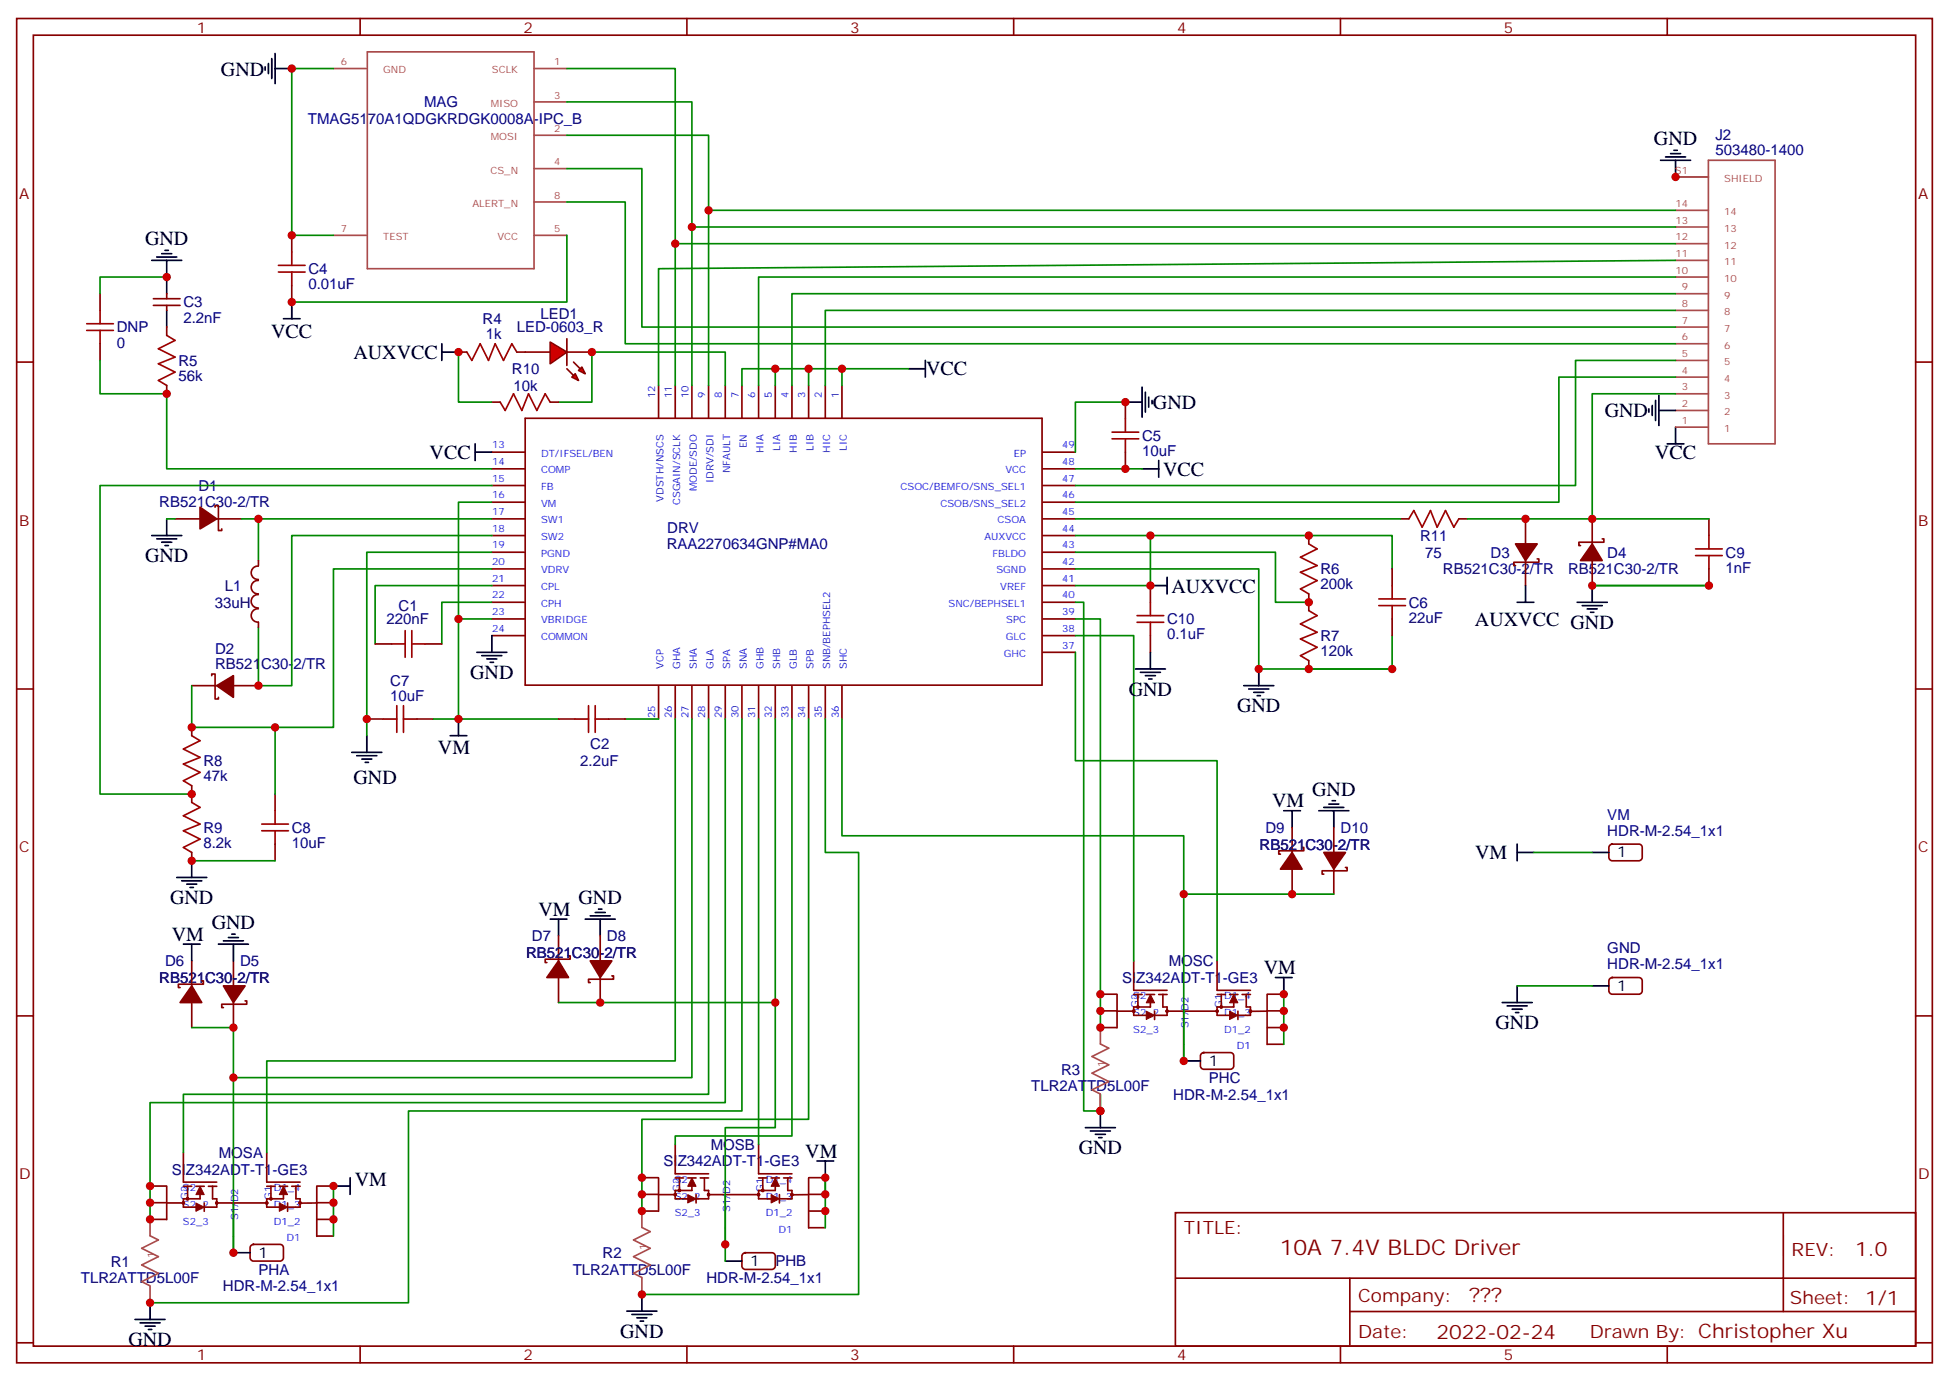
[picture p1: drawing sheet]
<svg xmlns="http://www.w3.org/2000/svg" width="412mm" height="292mm" viewBox="0 0 412 292" stroke-linecap="round" stroke-linejoin="round" font-family="sans-serif">
<g fill="none" stroke="#870000" stroke-width=".35">
<path d="M3.5 3.9h405.4v284.4h-405.4zM7.1 7.4h398.2v277.3h-398.2zM76.2 3.9v3.5M145.3 3.9v3.5M214.5 3.9v3.5M283.6 3.9v3.5M352.8 3.9v3.5M3.5 76.6h3.6M405.3 76.6h3.6M104.1 95.6h6.9M104.1 99.2h6.9M111.1 88.5h109.4v56.4h-109.4z"/>
<path d="M139.3 81.5v7M142.9 81.5v7M146.4 81.5v7M149.9 81.5v7M153.5 81.5v7M157 81.5v7M160.5 81.5v7M164 81.5v7M167.6 81.5v7M171.1 81.5v7M174.6 81.5v7M178.2 81.5v7"/>
<path d="M220.6 95.6h6.9M220.6 99.2h6.9M104.1 102.7h6.9M104.1 106.2h6.9M104.1 109.7h6.9M104.1 113.3h6.9M104.1 116.8h6.9M220.6 102.7h6.9M220.6 106.2h6.9M220.6 109.7h6.9M220.6 113.3h6.9M220.6 116.8h6.9"/>
<path d="M104.1 120.3h6.9M104.1 123.9h6.9M104.1 127.4h6.9M104.1 130.9h6.9M104.1 134.4h6.9M220.6 120.3h6.9M220.6 123.9h6.9M220.6 127.4h6.9M220.6 130.9h6.9M220.6 134.4h6.9M220.6 138h6.9M3.5 145.7h3.6"/>
<path d="M139.3 145.1v7M142.9 145.1v7M146.4 145.1v7M149.9 145.1v7M153.5 145.1v7M157 145.1v7M160.5 145.1v7M164 145.1v7M167.6 145.1v7M171.1 145.1v7M174.6 145.1v7M178.2 145.1v7"/>
<path d="M405.3 145.7h3.6M3.5 214.9h3.6M232.8 213.8h3.5M232.8 217.3h3.5M232.8 210.3h3.5M236.4 210.3v7.1M236.4 213.9h3.5M239.9 203.2v3.5M239.9 206.8v2.7h7M239.9 210.3h1.8M240.8 210.3v2.7M242.5 210.3h1.8"/>
<path d="M243.4 212.1v.9h-3.5v1.8h2.6M244.3 213.9v1.7M245.2 210.3h1.7M246.1 210.3v2.7h.8v1.8h-2.6M246.9 213.9h10.6M250.5 213.9v10.5M257.5 203.2v3.5M257.5 206.8v2.7h7.1M257.5 210.3h1.8M258.4 210.3v2.7M260.2 210.3h1.7M261.1 212.1v.9h-3.6v1.8h2.7"/>
<path d="M261.9 213.9v1.7M262.8 210.3h1.8M263.7 210.3v2.7h.9v1.8h-2.7M268.1 210.3v10.6M268.1 213.9h-3.5M268.2 213.8h3.4M268.2 217.3h3.4M268.2 210.3h3.4M405.3 214.9h3.6M268.2 220.9h3.4M31.7 254.4h3.5M31.7 257.9h3.5"/>
<path d="M31.7 250.9h3.5M35.3 250.9v7.1M35.3 254.4h3.5M38.8 243.8v3.5M38.8 247.4v2.6h7.1M38.8 250.9h1.8M39.7 250.9v2.7M41.5 250.9h1.7M42.3 252.7v.9h-3.5v1.7h2.7M43.2 254.4v1.8M44.1 250.9h1.8M45 250.9v2.7h.9v1.7h-2.7"/>
<path d="M45.9 254.4h10.5M49.4 254.4v10.6M56.4 243.8v3.5M56.4 247.4v2.6h7.1M56.4 250.9h1.8M57.3 250.9v2.7M59.1 250.9h1.8M60 252.7v.9h-3.6v1.7h2.7M60.9 254.4v1.8M61.7 250.9h1.8M62.6 250.9v2.7h.9v1.7h-2.6M67 250.9v10.6"/>
<path d="M67 254.4l-3.5 .1M67.1 254.4h3.5M67.1 257.9h3.5M67.1 250.9h3.5M135.8 252.6h3.5M135.8 256.2h3.5M135.8 249.1h3.5M139.3 249.2v7M139.3 252.7h3.6M142.9 242v3.5M142.9 245.6v2.7h7M142.9 249.2h1.7"/>
<path d="M143.8 249.2v2.6M145.5 249.2h1.8M146.4 250.9v.9h-3.5v1.8h2.6M147.3 252.7v1.7M148.2 249.2h1.7M149 249.2v2.6h.9v1.8h-2.6M149.9 252.7h10.6M153.5 252.7v10.5M160.5 242v3.5M160.5 245.6v2.7h7.1M160.5 249.2h1.8M161.4 249.2v2.6"/>
<path d="M163.2 249.2h1.7M164 250.9v.9h-3.5v1.8h2.7M164.9 252.7v1.7M165.8 249.2h1.8M166.7 249.2v2.6h.9v1.8h-2.7M171.1 249.2v10.5M171.1 252.7h-3.5M171.2 252.6h3.4M171.2 256.2h3.4M171.2 249.1h3.4M171.2 259.7h3.4M248.7 256.5h156.6v28.2h-156.6z"/>
<path d="M377.3 256.5v20.9M67.1 261.4h3.5M248.7 270.4h156.5M285.6 277.4h119.6M285.6 270.4v14.1M3.5 284h3.6M76.2 284.7v3.6M145.3 284.7v3.6M214.5 284.7v3.6M283.6 284.7v3.6M352.8 284.7v3.6M405.3 284h3.6"/>
</g>
<g fill="none" stroke="#870000" stroke-width=".71">
<circle cx="239.9" cy="213.9" r=".04"/>
<circle cx="240.8" cy="213" r=".04"/>
<circle cx="246.9" cy="213.9" r=".04"/>
<circle cx="257.5" cy="213.9" r=".04"/>
<circle cx="258.4" cy="213" r=".04"/>
<circle cx="264.6" cy="213.9" r=".04"/>
<circle cx="38.8" cy="254.4" r=".04"/>
<circle cx="39.7" cy="253.6" r=".04"/>
<circle cx="45.9" cy="254.4" r=".04"/>
<circle cx="56.4" cy="254.4" r=".04"/>
<circle cx="57.3" cy="253.6" r=".04"/>
<circle cx="63.5" cy="254.4" r=".04"/>
<circle cx="142.9" cy="252.7" r=".04"/>
<circle cx="143.8" cy="251.8" r=".04"/>
<circle cx="149.9" cy="252.7" r=".04"/>
<circle cx="160.5" cy="252.7" r=".04"/>
<circle cx="161.4" cy="251.8" r=".04"/>
<circle cx="167.6" cy="252.7" r=".04"/>
</g>
<g fill="#870000" stroke="#870000" stroke-width=".21">
<path d="M243.4 210.3l.9 1.8h-1.8z"/>
<path d="M242.5 213.9l1.8 .9-1.8 .8z"/>
<path d="M261.1 210.3l.8 1.8h-1.7z"/>
<path d="M260.2 213.9l1.7 .9-1.7 .8z"/>
<path d="M146.4 249.2l.9 1.7h-1.8z"/>
<path d="M145.5 252.7l1.8 .9-1.8 .8z"/>
<path d="M164 249.2l.9 1.7h-1.7z"/>
<path d="M163.2 252.7l1.7 .9-1.7 .8z"/>
<path d="M42.3 250.9l.9 1.8h-1.7z"/>
<path d="M41.5 254.4l1.7 .9-1.7 .9z"/>
<path d="M60 250.9l.9 1.8h-1.8z"/>
<path d="M59.1 254.4l1.8 .9-1.8 .9z"/>
</g>
<g fill="none" stroke="#008700" stroke-width=".35">
<path d="M104.1 106.2h-7.1v24.7h7.1M104.1 123.9h-24.7v12.3M104.1 127.4h-10.6v8.8M227.5 130.9h5.3v86.4M227.5 134.4h12.4v68.8M227.5 138v22.9h30v42.3M227.5 127.4h1.8v107.6h3.5M132.3 152.1h7M142.9 152.1v72.3h-86.5v19.4M146.4 152.1v75.8h-97v37.1M149.9 152.1v79.4h-111.1v12.3M153.5 152.1v81.1h-121.8v24.7"/>
<path d="M157 152.1v82.9h-70.6v40.6h-54.7M160.5 152.1v89.9M164 152.1v86.4h-10.5v24.7M167.6 152.1v88.2h-24.7v1.7M171.1 152.1v84.6h-35.3v19.5M174.6 152.1v28.2h7.1v93.5h-45.9M178.2 152.1v24.7h72.3v47.6"/>
</g>
<g fill="none" stroke="#000" stroke-width=".35">
<path d="M56.1 14.1v.8M56.8 13.4v2.2M57.5 12.4v4.2M58.2 14.5h3.5M58.2 11.3v6.4M100.9 138h6.3M102 138.7h4.2M103 139.4h2.1M104.1 134.4v3.6M103.7 140.1h.7M229.7 238.5h6.3M230.7 239.2h4.2"/>
<path d="M231.8 239.9h2.1M232.8 235v3.5M232.5 240.6h.7M28.6 279.1h6.3M29.6 279.8h4.3M31.7 275.6v3.5M132.6 277.3h6.4M133.7 278h4.2M134.8 278.7h2.1M135.5 279.4h.7M135.8 273.8v3.5M30.7 280.5h2.1"/>
<path d="M31.4 281.2h.7"/>
</g>
<g fill="#f00" stroke="#870000" stroke-width=".35">
<path d="M116.4 72.4l3.5 2.1-3.5 2.4z"/>
<path d="M119.9 71.6v5.7z"/>
</g>
<g fill="#870000" stroke="#870000" stroke-width=".35">
<path d="M119.9 78l1.5 1.4z"/>
<path d="M121.4 76.6l1.4 1.4z"/>
</g>
<g fill="#f00" stroke="#870000" stroke-width=".35">
<path d="M121 79.8l.7-.7 .7 1.4z"/>
<path d="M122.4 78.4l.7-.8 .7 1.5z"/>
</g>
<g fill="none" stroke="#870000" stroke-width=".35">
<path d="M61.7 49.8v3.5M21.2 62.1v3.6M21.2 72.7v3.5M32.5 63.2h5.6M32.5 64.6h5.6M35.3 62.1v1.1M35.3 64.6v1.1M35.3 69.2v1.7M61.7 60.4v3.5M97 74.5h1.8M109.4 74.5h7M119.9 74.5h5.3"/>
<path d="M35.3 81.5v1.8M104.1 85.1h1.7M116.4 85.1h1.8M238.1 85.1v3.5M238.1 95.6v3.6M37 109.7h5.3M45.5 107.3v-.4h.7v5.3h.7v-.3M45.9 109.7h5.3M54.7 119.7a1.41 1.41 0 0 0-1.5 1.4 1.41 1.41 0 0 0 1.5 1.5M54.7 118.6v1M276.9 113.3v1.7M296.3 109.7h1.8"/>
<path d="M308.7 109.7h1.7M322.8 109.7v5.3M322.8 118.6v5.3M325.3 118.2h.3v.7h-5.3v.7h.4M336.9 109.7v5.3M336.9 118.6v5.3M339 114h.4v.7h-5.3v.7h.3M361.6 109.7v3.6M54.7 122.8a1.41 1.41 0 0 0-1.6 1.4 1.41 1.41 0 0 0 1.6 1.4M54.7 125.8a1.41 1.41 0 0 0-1.6 1.4 1.41 1.41 0 0 0 1.6 1.4M54.7 128.8a1.41 1.41 0 0 0-1.5 1.4 1.41 1.41 0 0 0 1.5 1.4M54.7 131.6v1.1"/>
<path d="M79.4 136.2h3.5M90 136.2h3.5M243.4 123.9v3.5M243.4 134.4v3.6M276.9 125.6v3.6M276.9 139.7v1.8M294.6 120.3v3.6M294.6 130.9v3.5M361.6 120.3v3.6M40.6 145h5.3M40.6 153.8v1.8M44.8 142.9v-.3h.7v5.2h.7v-.3"/>
<path d="M49.4 145h5.3M77.6 152.1h3.5M88.2 152.1h3.5M118.2 152.1h3.5M128.8 152.1h3.5M40.6 166.2v3.5M58.2 168v3.5M58.2 178.5v3.6M273.4 175v5.3M275.5 179.2h.4v.8h-5.3v.7h.3M282.2 175v5.3M340.7 178.7l.4-.2h5.7a.71 .71 0 0 1 .7 .7v2.2a.76 .76 0 0 1-.7 .7h-5.7a.76 .76 0 0 1-.7-.7v-2.2z"/>
<path d="M40.6 180.3v1.8M118.2 197.9v5.3M127 197.9v5.3M273.4 183.8v5.3M282.2 183.8v5.3M284.7 183.5h.3v.7h-5.2v.7h.3M40.6 203.2v5.3M40.6 212.1v5.2M42.7 207.5h.3v.7h-5.3v.7h.4M49.4 203.2v5.3M49.4 212.1v5.2M51.9 211.7h.3v.7h-5.3v.7h.4"/>
<path d="M118.2 206.8v5.3M120.3 202.2h.3v.7h-5.2v.7h.3M127 206.8v5.3M129.5 206.4h.3v.7h-5.3v.7h.4M340.7 207l.4-.2h5.7a.71 .71 0 0 1 .7 .7v2.1a.76 .76 0 0 1-.7 .7h-5.7a.76 .76 0 0 1-.7-.7v-2.1zM254.2 222.8l.5-.2h5.6a.71 .71 0 0 1 .8 .7v2.2a.76 .76 0 0 1-.8 .7h-5.6a.76 .76 0 0 1-.7-.7v-2.2zM53.2 263.4l.4-.2h5.7a.71 .71 0 0 1 .7 .7v2.1a.76 .76 0 0 1-.7 .7h-5.7a.76 .76 0 0 1-.7-.7v-2.1zM157.2 265.2l.5-.2h5.6a.71 .71 0 0 1 .7 .7v2.1a.76 .76 0 0 1-.7 .7h-5.6a.76 .76 0 0 1-.7-.7v-2.1z"/>
</g>
<g fill="none" stroke="#a10000" stroke-width=".35">
<path d="M58.9 56.1h5.7M58.9 57.5h5.7M61.7 53.3v2.8M61.7 57.5v2.9M18.3 68.5h5.7M18.3 69.9h5.7M21.2 65.7v2.8M21.2 69.9v2.8M35.3 70.9l1.7 1.1-3.5 1.8 3.5 1.7-3.5 1.4 3.5 1.8-3.5 1.8 1.8 1M98.8 74.5l1 1.7 1.8-3.5 1.8 3.5 1.4-3.5 1.7 3.5 1.8-3.5 1.1 1.8M105.8 85.1l1.1 1.7 1.8-3.5 1.7 3.5 1.4-3.5 1.8 3.5 1.8-3.5 1 1.8M235.3 91.4h5.6"/>
<path d="M235.3 92.8h5.6M238.1 88.6v2.8M238.1 92.8v2.8M276.9 115l1.8 1.1-3.5 1.8 3.5 1.7-3.5 1.4 3.5 1.8-3.5 1.8 1.7 1M298.1 109.7l1.1-1.7 1.7 3.5 1.8-3.5 1.4 3.5 1.8-3.5 1.7 3.5 1.1-1.8M358.8 116.1h5.6M358.8 117.5h5.6M361.6 113.3v2.8M361.6 117.5v2.8M82.9 136.2h2.8M85.7 133.4v5.6M87.1 136.2h2.9"/>
<path d="M87.1 133.4v5.6M240.6 130.2h5.6M240.6 131.6h5.6M243.4 127.4v2.8M243.4 131.6v2.8M276.9 129.2l1.8 1-3.5 1.8 3.5 1.7-3.5 1.4 3.5 1.8-3.5 1.8 1.7 1M291.7 126.7h5.7M291.7 128.1h5.7M294.6 123.9v2.8M294.6 128.1v2.8M40.6 155.6l1.7 1.1-3.5 1.7 3.5 1.8-3.5 1.4 3.5 1.8-3.5 1.7 1.8 1.1M81.1 152.1h2.9"/>
<path d="M84 149.3v5.6M85.4 152.1h2.8M85.4 149.3v5.6M121.7 152.1h2.8M124.5 149.3v5.6M125.9 152.1h2.9M125.9 149.3v5.6M40.6 169.7l1.7 1.1-3.5 1.7 3.5 1.8-3.5 1.4 3.5 1.8-3.5 1.7 1.8 1.1M55.4 174.3h5.6M55.4 175.7h5.6M58.2 171.5v2.8M58.2 175.7v2.8"/>
</g>
<g fill="none" stroke="#000" stroke-width=".35">
<path d="M351.4 33.9h6.3M352.4 33.2h4.3M353.5 32.5h2.1M354.2 31.8h.7M354.5 33.9v3.5M32.1 55.1h6.4M33.2 54.4h4.2M34.2 53.7h2.1M34.9 53h.7M35.3 55.1v7M35.3 65.7v3.5M60 67.4h3.5"/>
<path d="M61.7 63.9v3.5M93.5 74.5h3.5M93.5 72.7v3.5M192.3 78h3.5M195.8 76.2v3.6M100.5 95.6h3.6M100.5 93.9v3.5M238.1 85.1h3.6M241.7 81.9v6.3M241.7 99.2h3.5M242.4 82.9v4.3M243.1 84v2.1"/>
<path d="M243.8 84.7v.7M245.2 97.4v3.5M348.9 86.5v.7M349.6 85.8v2.1M350.3 84.7v4.2M351 86.8h3.5M351 83.6v6.4M352.8 93.9h3.5M354.5 90.3v3.6M32.1 113.3h6.4M33.2 114h4.2M34.2 114.7h2.1"/>
<path d="M34.9 115.4h.7M35.3 109.7v3.6M243.4 123.9h3.5M243.4 138v3.5M246.9 122.1v3.5M321 127.4h3.6M322.8 123.9v3.5M333.7 127.4h6.4M334.8 128.1h4.2M335.8 128.8h2.2M336.5 129.5h.8M336.9 123.9v3.5"/>
<path d="M74.4 159.1h6.4M75.5 159.8h4.2M77.6 155.6v3.5M95.2 155.6h3.6M97 152.1v3.5M240.2 141.5h6.4M241.3 142.2h4.2M242.4 142.9h2.1M243.1 143.6h.7M263.2 145h6.3M264.2 145.7h4.3M265.3 146.4h2.1"/>
<path d="M266 147.1h.7M266.3 141.5v3.5M76.6 160.5h2.1M77.3 161.3h.7M271.6 171.5h3.6M273.4 171.5v3.5M279 171.5h6.4M280.1 170.8h4.2M281.2 170.1h2.1M281.9 169.4h.7M282.2 171.5v3.5M321 178.5v3.6"/>
<path d="M37.4 185.6h6.3M38.5 186.3h4.2M38.8 199.7h3.5M39.5 187h2.1M40.2 187.7h.7M40.6 182.1v3.5M40.6 199.7v3.5M46.2 199.7h6.4M47.3 199h4.2M48.3 198.3h2.1M49 197.6h.7M49.4 199.7v3.5"/>
<path d="M116.4 194.4h3.5M118.2 194.4v3.5M123.8 194.4h6.4M124.9 193.7h4.2M125.9 193h2.2M126.6 192.3h.8M127 194.4v3.5M321 180.3h3.6M336.9 180.3h3.5M269.9 206.8h3.5M271.6 206.8v3.5M317.9 212.1h6.3"/>
<path d="M318.9 212.8h4.2M320 213.5h2.1M320.7 214.2h.7M321 208.5v3.6M336.9 208.5h3.5M250.5 224.4h3.5M70.6 250.9h3.5M74.1 249.1v3.5M172.9 245.6h3.5M174.6 245.6v3.5M49.4 265h3.5M153.5 266.7h3.5"/>
</g>
<g fill="none" stroke="#a64a4a" stroke-width=".35">
<path d="M70.6 14.5h6.9M77.7 11h35.3v45.8h-35.3zM113 14.5h6.9M113 28.6h6.9M113 21.6h6.9M113 35.7h6.9M354.5 37.4h7M361.5 33.9h14.1v60h-14.1zM70.6 49.8h6.9M113 49.8h6.9M113 42.7h6.9M354.5 58.6h7"/>
<path d="M354.5 55.1h7M354.5 51.5h7M354.5 48h7M354.5 44.5h7M354.5 79.8h7M354.5 76.2h7M354.5 72.7h7M354.5 69.2h7M354.5 65.7h7M354.5 62.1h7M354.5 90.3h7M354.5 86.8h7"/>
<path d="M354.5 83.3h7M232.8 217.3v3.5l1.8 .9-3.5 1.8 3.5 1.7-3.5 1.8 3.5 1.8-3.5 1.7 1.7 .9M232.8 231.5v3.5M31.7 257.9v3.5l1.8 .9-3.5 1.7 3.5 1.8-3.5 1.8 3.5 1.7-3.5 1.8 1.7 .9M135.8 256.2v3.4l1.8 .9-3.5 1.8 3.5 1.7-3.5 1.8 3.5 1.8-3.5 1.7 1.7 .9M31.7 272.1v3.5M135.8 270.3v3.5"/>
</g>
<g fill="none" stroke="#008700" stroke-width=".35">
<path d="M70.6 14.5h-8.9v35.3h8.9M119.9 14.5h23v37M119.9 35.7h15.9v33.5h218.7M119.9 28.6h30v15.9M119.9 21.6h26.5v26.4M35.3 58.6h-14.1v3.5M119.9 49.8v14.1h-58.2M119.9 42.7h12.4v30h222.2M354.5 58.6h-194v22.9M354.5 55.1l-215.2 1.7v24.7M354.5 51.5h-211.6v30M354.5 44.5h-204.6v37"/>
<path d="M354.5 48h-208.1v33.5M21.2 76.2v7.1h14.1v15.9h68.8M97 74.5v10.6h7.1M164 78v3.5M171.1 78v3.5M178.2 78v3.5M192.3 78h-35.3v3.5M354.5 79.8h-24.7v26.4h-102.3M354.5 76.2h-21.1v26.5h-105.9M354.5 62.1h-186.9v19.4M354.5 65.7h-179.9v15.8M153.5 81.5v-7h-28.3v10.6h-7"/>
<path d="M227.5 99.2h14.2M238.1 85.1h-10.6v10.5M354.5 83.3h-17.6v26.4M35.3 109.7h1.7M51.2 109.7h3.5M104.1 116.8h-26.5v38.8M104.1 109.7h-49.4v8.9M104.1 102.7h-82.9v65.3h19.4M104.1 113.3h-42.4v31.7h-7v-12.3M227.5 113.3h67.1v7M227.5 116.8h42.4v10.6h7M227.5 109.7h68.8"/>
<path d="M243.4 113.3v10.6h-15.9M310.4 109.7h51.2M97 130.9v21.2h21.2M104.1 120.3h-33.5v33.5h-30v-8.8M227.5 120.3h38.8v21.2h10.6M294.6 134.4v7.1h-17.7M336.9 123.9h24.7M58.2 153.8v14.2M91.7 152.1h5.3M276.9 141.5h17.7M40.6 182.1h17.6M250.5 189.1h31.7"/>
<path d="M324.6 180.3h12.3M40.6 217.3h8.8v10.6M118.2 212.1h45.8M271.6 210.3v10.6M321 208.5h15.9M232.8 231.5v3.5M70.6 250.9v10.5M174.6 249.1v10.6M153.5 263.2v3.5"/>
</g>
<g fill="#870000" stroke="#870000" stroke-width=".35">
<path d="M42.3 107.3l3.6 2.4-3.6 2.2z"/>
<path d="M45.9 145l3.5-2.1v4.6z"/>
<path d="M320.7 115h4.6l-2.5 3.6z"/>
<path d="M336.9 115l2.1 3.6h-4.6z"/>
<path d="M47.3 208.5h4.6l-2.5 3.6z"/>
<path d="M40.6 208.5l2.1 3.6h-4.6z"/>
<path d="M118.2 203.2l2.1 3.6h-4.6z"/>
<path d="M124.9 203.2h4.6l-2.5 3.6z"/>
<path d="M273.4 180.3l2.1 3.5h-4.6z"/>
<path d="M280.1 180.3h4.6l-2.5 3.5z"/>
</g>
<g fill="#c00">
<circle cx="31.8" cy="254.4" r=".88"/>
<circle cx="232.8" cy="213.8" r=".88"/>
<circle cx="31.8" cy="250.9" r=".88"/>
<circle cx="232.8" cy="210.3" r=".88"/>
<circle cx="271.6" cy="210.3" r=".88"/>
<circle cx="271.6" cy="217.3" r=".88"/>
<circle cx="271.6" cy="213.8" r=".88"/>
<circle cx="174.6" cy="252.6" r=".88"/>
<circle cx="174.6" cy="256.2" r=".88"/>
<circle cx="70.6" cy="250.9" r=".88"/>
<circle cx="70.6" cy="257.9" r=".88"/>
<circle cx="70.6" cy="254.4" r=".88"/>
<circle cx="97" cy="130.9" r=".88"/>
<circle cx="97" cy="152.1" r=".88"/>
<circle cx="35.3" cy="83.3" r=".88"/>
<circle cx="35.3" cy="58.6" r=".88"/>
<circle cx="238.1" cy="85.1" r=".88"/>
<circle cx="238.1" cy="99.2" r=".88"/>
<circle cx="294.6" cy="141.5" r=".88"/>
<circle cx="276.9" cy="141.5" r=".88"/>
<circle cx="276.9" cy="127.4" r=".88"/>
<circle cx="266.3" cy="141.5" r=".88"/>
<circle cx="77.6" cy="152.1" r=".88"/>
<circle cx="40.6" cy="168" r=".88"/>
<circle cx="40.6" cy="182.1" r=".88"/>
<circle cx="40.6" cy="153.8" r=".88"/>
<circle cx="58.2" cy="153.8" r=".88"/>
<circle cx="276.9" cy="113.3" r=".88"/>
<circle cx="354.5" cy="37.4" r=".88"/>
<circle cx="164" cy="78" r=".88"/>
<circle cx="171.1" cy="78" r=".88"/>
<circle cx="178.2" cy="78" r=".88"/>
<circle cx="61.7" cy="63.9" r=".88"/>
<circle cx="61.7" cy="49.8" r=".88"/>
<circle cx="61.7" cy="14.5" r=".88"/>
<circle cx="142.9" cy="51.5" r=".88"/>
<circle cx="125.2" cy="74.5" r=".88"/>
<circle cx="97" cy="74.5" r=".88"/>
<circle cx="336.9" cy="123.9" r=".88"/>
<circle cx="322.8" cy="109.7" r=".88"/>
<circle cx="336.9" cy="109.7" r=".88"/>
<circle cx="361.6" cy="123.9" r=".88"/>
<circle cx="243.4" cy="123.9" r=".88"/>
<circle cx="49.4" cy="265" r=".88"/>
<circle cx="250.5" cy="224.4" r=".88"/>
<circle cx="49.4" cy="227.9" r=".88"/>
<circle cx="49.4" cy="217.3" r=".88"/>
<circle cx="164" cy="212.1" r=".88"/>
<circle cx="127" cy="212.1" r=".88"/>
<circle cx="250.5" cy="189.1" r=".88"/>
<circle cx="273.4" cy="189.1" r=".88"/>
<circle cx="153.5" cy="263.2" r=".88"/>
<circle cx="174.6" cy="249.1" r=".88"/>
<circle cx="232.8" cy="235" r=".88"/>
<circle cx="135.8" cy="249.1" r=".88"/>
<circle cx="135.8" cy="252.6" r=".88"/>
<circle cx="31.8" cy="257.9" r=".88"/>
<circle cx="31.8" cy="275.6" r=".88"/>
<circle cx="135.8" cy="256.2" r=".88"/>
<circle cx="135.8" cy="273.8" r=".88"/>
<circle cx="232.8" cy="217.3" r=".88"/>
<circle cx="54.7" cy="109.7" r=".88"/>
<circle cx="54.7" cy="145" r=".88"/>
<circle cx="243.4" cy="113.3" r=".88"/>
<circle cx="149.9" cy="44.5" r=".88"/>
<circle cx="146.4" cy="48" r=".88"/>
</g>
<text font-size="4.6" fill="#800" x="270.8" y="265.5">10A 7.4V BLDC Driver</text>
<g font-size="4.2">
<text x="46.7" y="16">GND</text>
<text x="350" y="30.7">GND</text>
<text x="30.7" y="51.9">GND</text>
<text x="57.4" y="71.4">VCC</text>
<text x="74.8" y="75.9">AUXVCC</text>
<text x="196" y="79.4">VCC</text>
<text x="243.9" y="86.5">GND</text>
<text x="339.5" y="88.2">GND</text>
<text x="90.9" y="97">VCC</text>
<text x="246.1" y="100.6">VCC</text>
<text x="350.2" y="97.1">VCC</text>
<text x="30.7" y="118.9">GND</text>
<text x="247.9" y="125.3">AUXVCC</text>
<text x="312.1" y="132.3">AUXVCC GND</text>
<text x="99.5" y="143.6">GND</text>
<text x="238.8" y="147.1">GND</text>
<text x="261.8" y="150.7">GND</text>
<text x="92.7" y="159.5">VM</text>
<text x="74.8" y="165.8">GND</text>
<text x="269.2" y="170.8">VM</text>
<text x="277.6" y="168.3">GND</text>
<text x="312.1" y="181.7">VM</text>
<text x="36" y="191.2">GND</text>
<text x="122.4" y="191.2">GND</text>
<text x="44.8" y="196.5">GND</text>
<text x="113.9" y="193.7">VM</text>
<text x="36.3" y="199">VM</text>
<text x="267.4" y="206.1">VM</text>
<text x="316.4" y="217.7">GND</text>
<text x="170.4" y="244.9">VM</text>
<text x="228.2" y="244.2">GND</text>
<text x="75.1" y="250.9">VM</text>
<text x="27.2" y="284.7">GND</text>
<text x="131.2" y="283">GND</text>
</g>
<g font-size="4.2" fill="#800">
<text x="392.5" y="265.8">1.0</text>
<text x="310.9" y="275.3">???</text>
<text x="304" y="283.1">2022-02-24</text>
</g>
<g font-size="3.9" fill="#800">
<text x="250.5" y="261.1">TITLE:</text>
<text x="379.1" y="265.8">REV:</text>
<text x="287.4" y="275.3">Company:</text>
<text x="378.7" y="275.9">Sheet: 1/1</text>
<text x="287.4" y="283">Date:</text>
<text x="336.4" y="283.1">Drawn By: Christopher Xu</text>
</g>
<g font-size="3.2" fill="#800">
<text x="41.6" y="6.9">1</text>
<text x="110.8" y="6.9">2</text>
<text x="179.9" y="6.9">3</text>
<text x="249.1" y="6.9">4</text>
<text x="318.2" y="6.9">5</text>
<text x="4.1" y="42">A</text>
<text x="405.9" y="42">A</text>
<text x="4.1" y="111.2">B</text>
<text x="405.9" y="111.2">B</text>
<text x="4.1" y="180.3">C</text>
<text x="405.9" y="180.3">C</text>
<text x="4.1" y="249.4">D</text>
<text x="405.9" y="249.4">D</text>
<text x="41.6" y="287.7">1</text>
<text x="110.8" y="287.7">2</text>
<text x="179.9" y="287.7">3</text>
<text x="249.1" y="287.7">4</text>
<text x="318.2" y="287.7">5</text>
</g>
<g font-size="3.2" fill="#000080">
<text x="89.7" y="22.7">MAG</text>
<text x="65.1" y="26.2">TMAG5170A1QDGKRDGK0008A-IPC_B</text>
<text x="363" y="29.6">J2</text>
<text x="363" y="32.8">503480-1400</text>
<text x="65.3" y="58">C4</text>
<text x="38.8" y="65">C3</text>
<text x="65.3" y="61.2">0.01uF</text>
<text x="24.7" y="70.3">DNP</text>
<text x="38.8" y="68.2">2.2nF</text>
<text x="102.1" y="68.4">R4</text>
<text x="102.8" y="71.6">1k</text>
<text x="109.3" y="70.3">LED-0603_R</text>
<text x="114.4" y="67.4">LED1</text>
<text x="24.7" y="73.5">0</text>
<text x="37.7" y="77.4">R5</text>
<text x="37.7" y="80.6">56k</text>
<text x="108.3" y="79.1">R10</text>
<text x="108.7" y="82.7">10k</text>
<text x="241.7" y="93.3">C5</text>
<text x="241.7" y="96.4">10uF</text>
<text x="33.7" y="107.3">RB521C30-2/TR</text>
<text x="42" y="103.8">D1</text>
<text x="141.2" y="112.7">DRV</text>
<text x="141.1" y="116.2">RAA2270634GNP#MA0</text>
<text x="300.5" y="114.4">R11</text>
<text x="301.6" y="117.9">75</text>
<text x="315.4" y="117.9">D3</text>
<text x="340.1" y="117.9">D4</text>
<text x="365.1" y="117.9">C9</text>
<text x="47.6" y="125">L1</text>
<text x="279.4" y="124.6">200k</text>
<text x="279.4" y="121.5">R6</text>
<text x="305.3" y="121.5">RB521C30-2/TR</text>
<text x="331.8" y="121.5">RB521C30-2/TR</text>
<text x="365.1" y="121.1">1nF</text>
<text x="45.5" y="128.5">33uH</text>
<text x="84.3" y="129.2">C1</text>
<text x="298.1" y="131.7">22uF</text>
<text x="298.1" y="128.5">C6</text>
<text x="81.8" y="132">220nF</text>
<text x="246.9" y="135.2">0.1uF</text>
<text x="246.9" y="132.1">C10</text>
<text x="279.4" y="135.6">R7</text>
<text x="45.5" y="141.5">RB521C30-2/TR</text>
<text x="45.5" y="138.3">D2</text>
<text x="279.4" y="138.7">120k</text>
<text x="82.6" y="148.2">10uF</text>
<text x="82.6" y="145">C7</text>
<text x="124.9" y="158.5">C2</text>
<text x="43" y="165.2">47k</text>
<text x="43" y="162">R8</text>
<text x="122.8" y="162">2.2uF</text>
<text x="340.1" y="173.4">VM</text>
<text x="43" y="179.3">8.2k</text>
<text x="43" y="176.1">R9</text>
<text x="61.7" y="179.3">10uF</text>
<text x="61.7" y="176.1">C8</text>
<text x="266.5" y="179.7">RB521C30-2/TR</text>
<text x="267.8" y="176.2">D9</text>
<text x="283.6" y="176.2">D10</text>
<text x="340.1" y="176.8">HDR-M-2.54_1x1</text>
<text x="111.3" y="202.6">RB521C30-2/TR</text>
<text x="112.5" y="199.1">D7</text>
<text x="128.4" y="199.1">D8</text>
<text x="340.1" y="201.6">GND</text>
<text x="33.7" y="207.9">RB521C30-2/TR</text>
<text x="34.9" y="204.4">D6</text>
<text x="50.8" y="204.4">D5</text>
<text x="237.4" y="207.9">SIZ342ADT-T1-GE3</text>
<text x="247.3" y="204.4">MOSC</text>
<text x="340.1" y="205">HDR-M-2.54_1x1</text>
<text x="224.5" y="227.3">R3</text>
<text x="218.2" y="230.8">TLR2ATTD5L00F</text>
<text x="248.2" y="232.6">HDR-M-2.54_1x1</text>
<text x="255.8" y="229.1">PHC</text>
<text x="46.3" y="244.9">MOSA</text>
<text x="150.4" y="243.2">MOSB</text>
<text x="36.3" y="248.5">SIZ342ADT-T1-GE3</text>
<text x="140.4" y="246.7">SIZ342ADT-T1-GE3</text>
<text x="23.4" y="267.9">R1</text>
<text x="54.7" y="269.6">PHA</text>
<text x="121.2" y="269.6">TLR2ATTD5L00F</text>
<text x="127.5" y="266.1">R2</text>
<text x="164.1" y="267.9">PHB</text>
<text x="17.1" y="271.4">TLR2ATTD5L00F</text>
<text x="47.2" y="273.2">HDR-M-2.54_1x1</text>
<text x="149.5" y="271.4">HDR-M-2.54_1x1</text>
</g>
<g font-size="3.2">
<text x="342.2" y="181.4">1</text>
<text x="342.2" y="209.6">1</text>
<text x="255.8" y="225.5">1</text>
<text x="54.7" y="266">1</text>
<text x="158.7" y="267.8">1</text>
</g>
<g font-size="2.1" fill="#a54b4b">
<text x="72.1" y="13.8">6</text>
<text x="81.1" y="15.5">GND</text>
<text x="104.1" y="15.5">SCLK</text>
<text x="117.3" y="13.8">1</text>
<text x="103.9" y="22.6">MISO</text>
<text x="117.3" y="20.9">3</text>
<text x="103.9" y="29.7">MOSI</text>
<text x="117.3" y="27.9">2</text>
<text x="117.3" y="35">4</text>
<text x="103.8" y="36.7">CS_N</text>
<text x="354.4" y="36.7">S1</text>
<text x="364.8" y="38.5">SHIELD</text>
<text x="100" y="43.8">ALERT_N</text>
<text x="117.3" y="42">8</text>
<text x="354.5" y="47.3">13</text>
<text x="354.5" y="43.8">14</text>
<text x="364.8" y="45.5">14</text>
<text x="72.1" y="49.1">7</text>
<text x="81.1" y="50.8">TEST</text>
<text x="105.2" y="50.8">VCC</text>
<text x="117.3" y="49.1">5</text>
<text x="354.5" y="50.8">12</text>
<text x="364.8" y="52.6">12</text>
<text x="364.8" y="49.1">13</text>
<text x="354.5" y="57.9">10</text>
<text x="354.5" y="54.4">11</text>
<text x="364.8" y="59.6">10</text>
<text x="364.8" y="56.1">11</text>
<text x="355.9" y="65">8</text>
<text x="355.9" y="61.4">9</text>
<text x="364.8" y="63.2">9</text>
<text x="355.9" y="68.5">7</text>
<text x="364.8" y="70.2">7</text>
<text x="364.8" y="66.7">8</text>
<text x="355.9" y="75.5">5</text>
<text x="355.9" y="72">6</text>
<text x="364.8" y="77.3">5</text>
<text x="364.8" y="73.7">6</text>
<text x="355.9" y="82.6">3</text>
<text x="355.9" y="79.1">4</text>
<text x="364.8" y="80.8">4</text>
<text x="355.9" y="89.7">1</text>
<text x="355.9" y="86.1">2</text>
<text x="364.8" y="87.9">2</text>
<text x="364.8" y="84.3">3</text>
<text x="364.8" y="91.4">1</text>
<text x="233.9" y="225.6" transform="rotate(-90 233.9 225.6)">1</text>
<text x="32.8" y="266.1" transform="rotate(-90 32.8 266.1)">1</text>
<text x="136.9" y="264.4" transform="rotate(-90 136.9 264.4)">1</text>
</g>
<g font-size="2.1" fill="#00f">
<text x="138.7" y="84.2" transform="rotate(-90 138.7 84.2)">12</text>
<text x="142.2" y="84.2" transform="rotate(-90 142.2 84.2)">11</text>
<text x="145.7" y="84.2" transform="rotate(-90 145.7 84.2)">10</text>
<text x="149.2" y="84.2" transform="rotate(-90 149.2 84.2)">9</text>
<text x="152.8" y="84.2" transform="rotate(-90 152.8 84.2)">8</text>
<text x="156.3" y="84.2" transform="rotate(-90 156.3 84.2)">7</text>
<text x="159.8" y="84.2" transform="rotate(-90 159.8 84.2)">6</text>
<text x="163.3" y="84.2" transform="rotate(-90 163.3 84.2)">5</text>
<text x="166.9" y="84.2" transform="rotate(-90 166.9 84.2)">4</text>
<text x="170.4" y="84.2" transform="rotate(-90 170.4 84.2)">3</text>
<text x="173.9" y="84.2" transform="rotate(-90 173.9 84.2)">2</text>
<text x="177.5" y="84.2" transform="rotate(-90 177.5 84.2)">1</text>
<text x="104.2" y="94.8">13</text>
<text x="158" y="94.8" transform="rotate(-90 158 94.8)">EN</text>
<text x="161.6" y="95.8" transform="rotate(-90 161.6 95.8)">HIA</text>
<text x="165.1" y="95.3" transform="rotate(-90 165.1 95.3)">LIA</text>
<text x="168.6" y="95.8" transform="rotate(-90 168.6 95.8)">HIB</text>
<text x="172.1" y="95.3" transform="rotate(-90 172.1 95.3)">LIB</text>
<text x="175.7" y="95.8" transform="rotate(-90 175.7 95.8)">HIC</text>
<text x="179.2" y="95.4" transform="rotate(-90 179.2 95.4)">LIC</text>
<text x="224.8" y="94.8">49</text>
<text x="104.2" y="98.4">14</text>
<text x="104.2" y="101.9">15</text>
<text x="114.5" y="96.6">DT/IFSEL/BEN</text>
<text x="114.5" y="100.1">COMP</text>
<text x="154.5" y="100.1" transform="rotate(-90 154.5 100.1)">NFAULT</text>
<text x="212.7" y="100.1">VCC</text>
<text x="214.5" y="96.6">EP</text>
<text x="224.8" y="98.4">48</text>
<text x="224.8" y="101.9">47</text>
<text x="104.2" y="105.4">16</text>
<text x="114.5" y="103.6">FB</text>
<text x="114.5" y="107.2">VM</text>
<text x="140.4" y="106.2" transform="rotate(-90 140.4 106.2)">VDSTH/NSCS</text>
<text x="143.9" y="106.8" transform="rotate(-90 143.9 106.8)">CSGAIN/SCLK</text>
<text x="147.4" y="103.9" transform="rotate(-90 147.4 103.9)">MODE/SDO</text>
<text x="151" y="102.2" transform="rotate(-90 151 102.2)">IDRV/SDI</text>
<text x="190.6" y="103.6">CSOC/BEMFO/SNS_SEL1</text>
<text x="199" y="107.2">CSOB/SNS_SEL2</text>
<text x="224.8" y="105.4">46</text>
<text x="104.2" y="108.9">17</text>
<text x="104.2" y="112.5">18</text>
<text x="114.5" y="110.7">SW1</text>
<text x="211.1" y="110.7">CSOA</text>
<text x="224.8" y="108.9">45</text>
<text x="224.8" y="112.5">44</text>
<text x="104.2" y="116">19</text>
<text x="104.2" y="119.5">20</text>
<text x="114.5" y="114.2">SW2</text>
<text x="114.5" y="117.7">PGND</text>
<text x="208.3" y="114.2">AUXVCC</text>
<text x="210" y="117.7">FBLDO</text>
<text x="224.8" y="116">43</text>
<text x="224.8" y="119.5">42</text>
<text x="104.2" y="123.1">21</text>
<text x="114.5" y="121.3">VDRV</text>
<text x="114.5" y="124.8">CPL</text>
<text x="210.8" y="121.3">SGND</text>
<text x="211.7" y="124.8">VREF</text>
<text x="224.8" y="123.1">41</text>
<text x="104.2" y="126.6">22</text>
<text x="104.2" y="130.1">23</text>
<text x="114.5" y="128.3">CPH</text>
<text x="114.5" y="131.8">VBRIDGE</text>
<text x="200.7" y="128.3">SNC/BEPHSEL1</text>
<text x="212.9" y="131.8">SPC</text>
<text x="224.8" y="126.6">40</text>
<text x="224.8" y="130.1">39</text>
<text x="104.2" y="133.6">24</text>
<text x="114.5" y="135.4">COMMON</text>
<text x="212.8" y="135.4">GLC</text>
<text x="224.8" y="133.6">38</text>
<text x="224.8" y="137.2">37</text>
<text x="140.4" y="141.6" transform="rotate(-90 140.4 141.6)">VCP</text>
<text x="143.9" y="141.6" transform="rotate(-90 143.9 141.6)">GHA</text>
<text x="147.4" y="141.6" transform="rotate(-90 147.4 141.6)">SHA</text>
<text x="151" y="141.6" transform="rotate(-90 151 141.6)">GLA</text>
<text x="154.5" y="141.6" transform="rotate(-90 154.5 141.6)">SPA</text>
<text x="158" y="141.6" transform="rotate(-90 158 141.6)">SNA</text>
<text x="161.6" y="141.6" transform="rotate(-90 161.6 141.6)">GHB</text>
<text x="165.1" y="141.6" transform="rotate(-90 165.1 141.6)">SHB</text>
<text x="168.6" y="141.6" transform="rotate(-90 168.6 141.6)">GLB</text>
<text x="172.1" y="141.6" transform="rotate(-90 172.1 141.6)">SPB</text>
<text x="175.7" y="141.6" transform="rotate(-90 175.7 141.6)">SNB/BEPHSEL2</text>
<text x="179.2" y="141.6" transform="rotate(-90 179.2 141.6)">SHC</text>
<text x="212.4" y="138.9">GHC</text>
<text x="138.7" y="151.9" transform="rotate(-90 138.7 151.9)">25</text>
<text x="142.2" y="151.9" transform="rotate(-90 142.2 151.9)">26</text>
<text x="145.7" y="151.9" transform="rotate(-90 145.7 151.9)">27</text>
<text x="149.2" y="151.9" transform="rotate(-90 149.2 151.9)">28</text>
<text x="152.8" y="151.9" transform="rotate(-90 152.8 151.9)">29</text>
<text x="156.3" y="151.9" transform="rotate(-90 156.3 151.9)">30</text>
<text x="159.8" y="151.9" transform="rotate(-90 159.8 151.9)">31</text>
<text x="163.3" y="151.9" transform="rotate(-90 163.3 151.9)">32</text>
<text x="166.9" y="151.9" transform="rotate(-90 166.9 151.9)">33</text>
<text x="170.4" y="151.9" transform="rotate(-90 170.4 151.9)">34</text>
<text x="173.9" y="151.9" transform="rotate(-90 173.9 151.9)">35</text>
<text x="177.5" y="151.9" transform="rotate(-90 177.5 151.9)">36</text>
<text x="239.8" y="214.9">S2_2</text>
<text x="239.8" y="211.4">S2</text>
<text x="240.9" y="213.2" transform="rotate(-90 240.9 213.2)">G2</text>
<text x="258.6" y="213.2" transform="rotate(-90 258.6 213.2)">G1</text>
<text x="259" y="214.9">D1_3</text>
<text x="259" y="211.4">D1_4</text>
<text x="239.8" y="218.4">S2_3</text>
<text x="251.5" y="217.5" transform="rotate(-90 251.5 217.5)">S1/D2</text>
<text x="259" y="218.4">D1_2</text>
<text x="261.7" y="222">D1</text>
<text x="38.7" y="252">S2</text>
<text x="58" y="252">D1_4</text>
<text x="142.8" y="250.2">S2</text>
<text x="162" y="250.2">D1_4</text>
<text x="38.7" y="255.5">S2_2</text>
<text x="39.8" y="253.8" transform="rotate(-90 39.8 253.8)">G2</text>
<text x="57.5" y="253.8" transform="rotate(-90 57.5 253.8)">G1</text>
<text x="58" y="255.5">D1_3</text>
<text x="142.8" y="253.7">S2_2</text>
<text x="142.8" y="257.2">S2_3</text>
<text x="143.9" y="252" transform="rotate(-90 143.9 252)">G2</text>
<text x="154.5" y="256.3" transform="rotate(-90 154.5 256.3)">S1/D2</text>
<text x="161.6" y="252" transform="rotate(-90 161.6 252)">G1</text>
<text x="162" y="257.2">D1_2</text>
<text x="162" y="253.7">D1_3</text>
<text x="38.7" y="259">S2_3</text>
<text x="50.4" y="258.1" transform="rotate(-90 50.4 258.1)">S1/D2</text>
<text x="58" y="259">D1_2</text>
<text x="60.6" y="262.5">D1</text>
<text x="164.7" y="260.8">D1</text>
</g>
</svg>
